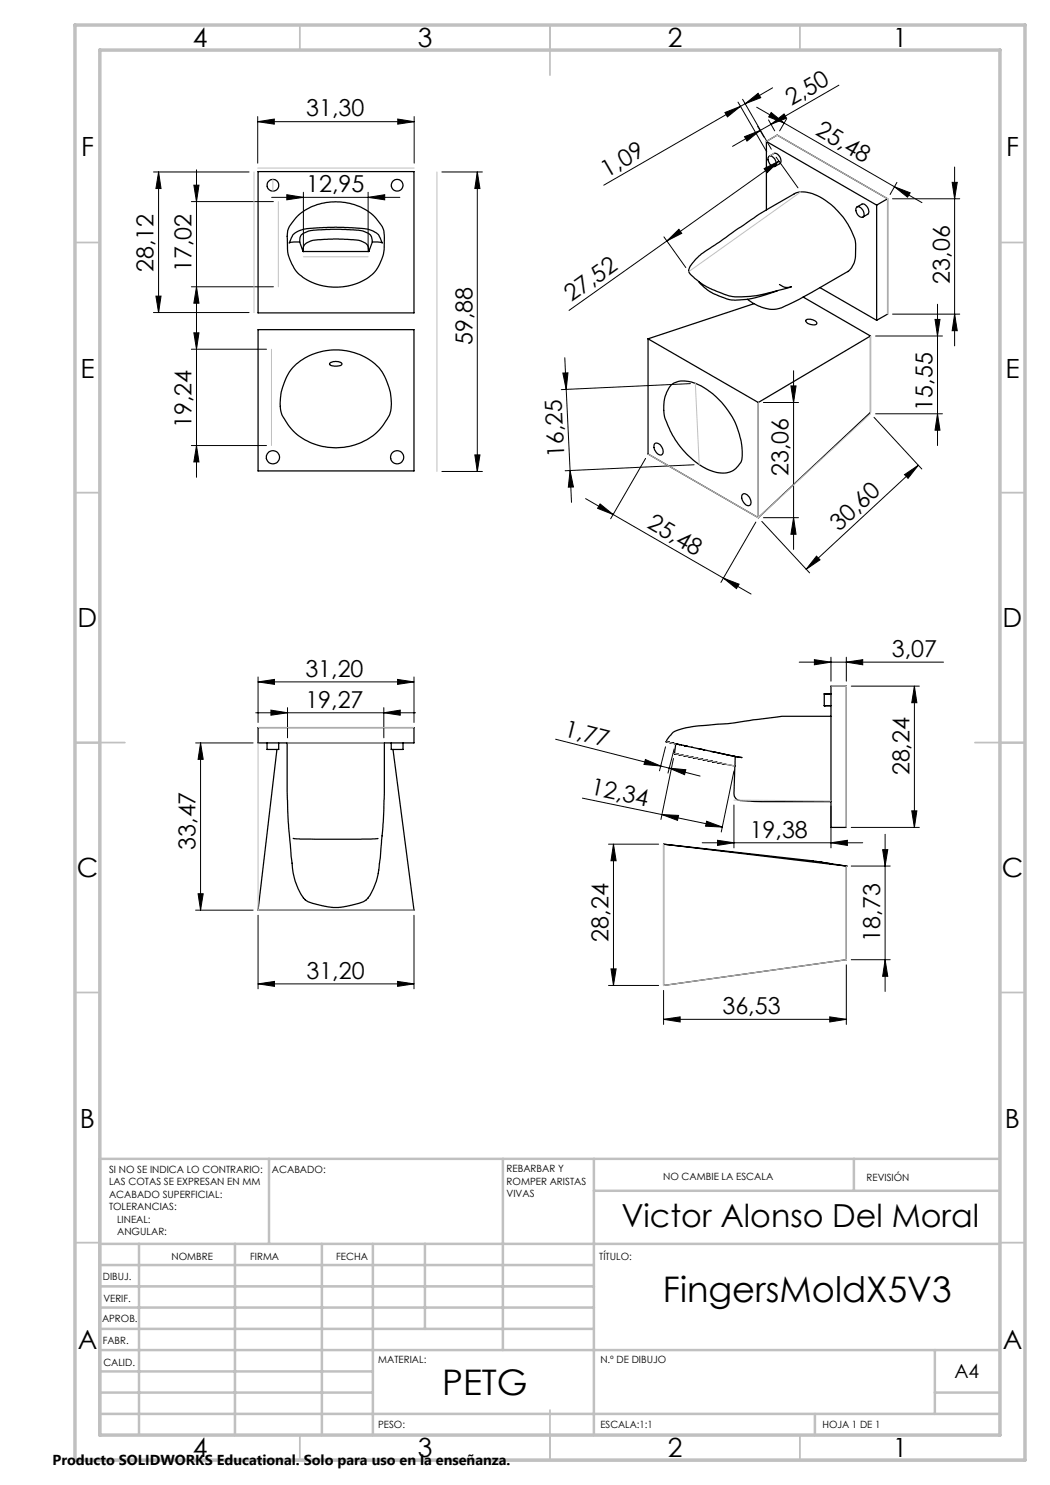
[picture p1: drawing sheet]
<svg xmlns="http://www.w3.org/2000/svg" width="210mm" height="297mm" viewBox="0 0 210 297" stroke-linecap="round" stroke-linejoin="round" font-family="sans-serif">
<g fill="none" stroke="#000" stroke-width=".25">
<path d="M51.6 34.3h31.2v28.3h-31.2zM153.3 28.3l22 12.7M153.3 28.3l2.1-1.3 22.1 12.8M153.3 28.3v13.7M153.7 31.3a1 1 0 0 1 1.4 .8 .66 .66 0 0 1 .1 .9 .66 .66 0 0 1-.8 .2 1.63 1.63 0 0 1-.7-1.9zM153.8 31.3l1-.6a1.36 1.36 0 0 1 1.2 2l-1 .6M177.5 39.8l-2.2 1.2M177.5 39.8v23l-2.2 1.3M59.4 43.4a11.5 11.5 0 0 1 15.8 .3l.5 .6a4.2 4.2 0 0 1 1.2 3.4l-.1 2.2a7.9 7.9 0 0 1-6.4 7.1 11.4 11.4 0 0 1-11.1-2.6 9.4 9.4 0 0 1-1.8-4.5v-2.2a4.7 4.7 0 0 1 1.6-4zM59.9 48.4h-1.2l-.9 .2 .1-.1a3.7 3.7 0 0 1 3.7-2.8l5.4-.3 2.9 .1a11.3 11.3 0 0 1 4.8 .7 2.55 2.55 0 0 1 1.6 2.1l.2 .3-.9-.2h-1.1M59.9 48.4a1.78 1.78 0 0 1 1.7-2.1 11 11 0 0 1 3.6-.4h4.2a7.5 7.5 0 0 1 4.3 .8 1.82 1.82 0 0 1 .8 1.7M59.9 48.4l.7 1.9"/>
<path d="M60.6 50.3h13.2M60.6 50.3a2.11 2.11 0 0 1 2.1-2.3l3.9-.2 2.9 .1a6.4 6.4 0 0 1 3.2 .5l.4 .2a1.89 1.89 0 0 1 .7 1.7M74.5 48.4l-.7 1.9M139.8 56.4l1.8 1.7 2 1a8 8 0 0 0 5.6 .8l2.3-.5 3.9-1.2M155.9 56.9a2.31 2.31 0 0 0 2.4 .5l-4 1.1a16.7 16.7 0 0 1-9 .5l-4-1.7-1.2-.7-1.3-1.1a1.7 1.7 0 0 1-1-1.5 9.5 9.5 0 0 1 4.5-4.6l9.5-6.5 7.1-4.1a5.6 5.6 0 0 1 5 .6 14.7 14.7 0 0 1 7.2 9.1v2.8a4.1 4.1 0 0 1-1.8 3.1l-9.5 5.5-3.4 1.6a7 7 0 0 1-6.8-1.6h-.1M160.6 59.4l13.5 7.8M164 57.5l11.3 6.6M171.4 41.4l1-.6a1.41 1.41 0 0 1 1.3 1.7l-.1 .3-1 .6M171.4 41.4a1.36 1.36 0 0 1 1.2 2 1.36 1.36 0 0 1-1.2-2zM175.3 41v23.1M51.6 65.9h31.2v28.3h-31.2zM59.3 72.8a12.2 12.2 0 0 1 16.8 1.1 10.7 10.7 0 0 1 1.8 9 12.1 12.1 0 0 1-16.4 5.3 10.5 10.5 0 0 1-5.3-6 11.1 11.1 0 0 1 3.1-9.4z"/>
<path d="M66 72.6a1.94 1.94 0 0 1 2.4 .2 2.06 2.06 0 0 1-2.5 0zM129.6 67.8l22.1 12.7M129.6 67.8v23l22.1 12.7M134.3 77a5.2 5.2 0 0 1 5.5 0 15.5 15.5 0 0 1 8.5 15.1 4.1 4.1 0 0 1-5.4 2.3 16.3 16.3 0 0 1-9.6-9.9 7.6 7.6 0 0 1 1-7.5zM150.8 60.7l-21.2 7.1M161.2 64a1.7 1.7 0 0 1 2.2 .7 1.55 1.55 0 0 1-2.1-.3zM174.1 67.2v15.3l-22.4 21M174.1 67.2l-22.4 13.3M130.9 88.8a1.33 1.33 0 0 1 1.7 1.3 .63 .63 0 0 1-.2 .8 .63 .63 0 0 1-.9-.1 1.76 1.76 0 0 1-.6-2zM148.5 98.9a1.33 1.33 0 0 1 1.7 1.4 .68 .68 0 0 1-.4 .8 .68 .68 0 0 1-.9-.4 1.67 1.67 0 0 1-.4-1.8zM151.7 80.5v23M164.9 138.8h1.3z"/>
<path d="M164.9 138.8v2.3M164.9 138.8h.1M166.2 137.2h3.1v28.3h-3.1zM51.6 145.5h31.2v3.1h-31.2zM53.4 148.6v1.3h2.3v-1.3M55.4 149.9l-3.8 32.1h31.2l-4.2-32.1M57.4 148.6l.1 11.3 .1 4.5 .4 3.9a42.2 42.2 0 0 0 1.1 8.2l.8 1.9a4 4 0 0 0 3.7 2.5l3 .6 2.2-.1a17.3 17.3 0 0 0 4.4-1.4l.1-.1a9.4 9.4 0 0 0 2.3-5.2l.5-3.1 .6-7.2 .2-5.8v-10M78.2 148.6v1.3h2.4v-1.3M133.2 148.4h.1M133.2 148.4l15.2 3.1-1.4-.2M133.5 148.4h-.2l1.1 .2-.3-.1M133.5 148.4l.4 .1"/>
<path d="M133.7 148.4l.2 .1M133.9 148.5h.1M134.5 148.6l.1 .1M134.5 148.6l.3 .1M134.6 148.7h.1zM134.6 148.7h.2zM134.9 150.7l12.1 2.5M134.9 150.7l.6 .1h-.2M134.9 150.7h.1M134.9 148.7l.7 .2M134.9 150.7l.3 .1M135.1 148.8l-.2 1.9"/>
<path d="M135.2 148.8h.1M135.3 150.8l.9 .2M135.3 148.8l-.4-.1 1.1 .2h-.1M135.3 148.8h.1M135.6 150.9l3.2 .6M135.6 150.9l3.3 .6-.8-.1M136.2 149h.1M136.7 151.1h.1M136.7 149.1l.8 .2M137.6 151.3h.3M138.4 149.4l.1 .1M138.6 151.5h.2h-.2"/>
<path d="M139.1 151.6l1 .2M139.2 151.6l.7 .2M139.4 151.7l3.4 .7M139.6 149.7l1.2 .3M140.2 151.8l4.4 .9M140.4 151.9l2.8 .6M140.5 151.9l2.6 .5M140.7 150h.2M141.7 152.1h.1M141.7 152.1l2.1 .5M142 152.2l.3 .1M142.2 150.3l4.8 1"/>
<path d="M142.8 152.4l2.3 .5M146.5 151.2l.5 .1M147 153.2l-.2 5.5a1.34 1.34 0 0 0 1.5 1.4l4.2 .2h13.7M147 151.3v1.9M164.9 141.1h1.3zM164.9 141.1h.1M166.2 143.3h-9.8l-5.8 .7a63.6 63.6 0 0 1-9.2 1.1h-1.1a14.7 14.7 0 0 0-5.6 1.3l-.9 1-.6 1M58.6 167.7l4.5 .1h9.1l3.4-.1M132.7 168.8h.1M132.7 168.8v28.3l36.6-5.2v-18.7M132.7 168.8l36.6 4.4M133.1 168.9l29.3 3.3"/>
<path d="M162.4 172.2l1.2 .1M162.4 172.2h.1M163.3 172.3l.4 .1M163.6 172.3l5.7 .9M163.6 172.3l.2 .1M164.1 172.4h.1M164.3 172.4l2.1 .4M164.3 172.4h.1M169.3 173.2h.1"/>
<circle cx="54.6" cy="37" r="1.18"/>
<circle cx="79.4" cy="37" r="1.18"/>
<circle cx="54.6" cy="91.5" r="1.33"/>
<circle cx="79.4" cy="91.5" r="1.32"/>
</g>
<g fill="none" stroke="#000" stroke-width=".2">
<path d="M148.5 19.9l5.8 9.9M154.5 17.6l-5.5 3.1M167.8 17l-13.6 7.9M30.7 34.4h19.1M31.7 34.4l.5 3.3h-1zM31.7 34.4v28.1M38.8 37h1l-.5 3.3zM39.3 34v61.5M51.5 24.3l3.4-.5v1zM51.5 23.3v9.3M51.5 24.3h31.3M54.3 39.5h25.7"/>
<path d="M57.4 38.9l3.3 .6-3.3 .5zM60.7 38.4v12M73.6 39.5l3.3-.6v1.1zM73.6 38.4v12M79.6 23.8l3.2 .5-3.2 .5zM82.8 23.3v9.3M88.4 34.4h8.1M95.5 34.4l.5 3.3h-1zM95.5 34.4v59.9M145 22.5l3.1-1.2-2.6 2.1zM147.6 20.4l5.8 10M148.1 21.3l-27.3 15.7"/>
<path d="M148.9 27.3l3.1-1.2-2.6 2.1zM149 20.7l2.6-2 .6 .8zM149 20.7l-.9 .6M151.3 21.4l33.1 19.1M151.5 25.3l1.3 2.1M152 26.1l-5.5 3.2M152.8 33.7l3-1.5-2.4 2.4zM153.7 24l1.2 2.2M154.2 24.9l2.6-2.1 .5 .8zM154.2 24.9l-2.2 1.2M154.2 22.5l2.6 2.1-3.1-1.2zM155.2 31.4l4.4 6.2"/>
<path d="M155.8 32.2l-42 29.9M157.3 23.7l-1.4 2.5M178.5 39.8h13.4M178.9 37.4l3.1 1.2-.5 .8zM179.4 36.5l-1.4 2.4M190.4 36.5h1.1l-.6 3.3zM190.9 33.4v35.8M31.2 59.2h1l-.5 3.3zM38.3 40.3h16.4M38.3 57.4h16.4M39.3 57.4l.5 3.2h-1zM132.8 47.4l4.4 6.1"/>
<path d="M133.4 48.2l2.4-2.3 .5 .8zM30.7 62.5h19.1M38.3 69.8h15M38.8 66.6h1l-.5 3.2zM112.6 74.6h1l-.4 3.3zM113 71.5l.2 6.4M113.2 77.9l.8 16.2M138.1 76.7l-25.8 1.2M158.2 77.2h1l-.5 3.3zM158.7 74.2v35.7M175.1 67.2h13.4M178.5 62.8h13.4"/>
<path d="M187 63.9h1l-.5 3.3zM187.5 60.9v28.2M190.9 62.8l.6 3.3h-1.1zM38.3 89.1h15M39.3 89.1l.5 3.3h-1zM88.4 94.3h8.1M95 91h1l-.5 3.3zM114 94.1l.7 3.3h-1zM114 94.1l.3 6.4M117.1 99.7l27.6 15.9M129.1 91.7l-7 12M138.8 93l-25.8 1.2"/>
<path d="M152.7 80.5h7M174.8 83.5l9.6 10.3M175.1 82.8h13.4M180.9 94.9l2.8-1.8-2.1 2.6zM183.7 93.1l-22.5 20.8M187.5 82.8l.5 3.2h-1zM120 100.8l2.6 2.1-3.1-1.2zM144.7 115.6l3.1 1.2-.5 .9zM144.7 115.6l5.5 3.2M151.2 104.4l-7 12.1M152.4 104.3l9.5 10.3M152.7 103.5h7"/>
<path d="M158.7 103.5l.5 3.4h-1zM163.3 111.2l.7 .8-2.8 1.9zM51.6 136.4l3.3-.5v1zM51.6 135.4v9.1M51.6 136.4h31.2M79.5 135.9l3.3 .5-3.3 .5zM82.8 135.4v9.1M159.8 132.4h28.9M162.9 131.9l3.3 .5-3.3 .6zM166.2 131.4v4.8M169.3 132.4l3.2-.5v1.1zM169.3 131.4v4.8"/>
<path d="M170.3 137.2h13.6M182.9 137.2l.5 3.3h-1zM182.9 137.2v28.3M39.1 148.6h11.5M40.1 148.6l.5 3.3h-1zM40.1 148.6v33.4M51.2 142.6h31.9M54.2 142l3.3 .6-3.3 .4zM57.5 141.5v6.1M76.8 142.6l3.2-.6v1zM76.8 141.5v6.1M111.1 147.8l21.1 5.4"/>
<path d="M116.5 159.6l28 5.8M129.1 151.9l3.1 1.3-3.4-.3zM132.2 153.2l1.6 .4M133.1 149.4l-1.2 4.8M133.8 153.6l3.4 .3-.3 1zM133.8 153.6l6.2 1.6M134.7 151.7l-2.5 12.2M134.8 149.8l-1.2 4.8M146.8 154.2l-2.5 12.2M39.6 178.7h1l-.5 3.3zM121.7 168.8h10M122.7 168.8l.5 3.4h-1z"/>
<path d="M122.7 168.8v28.3M132.4 162.9l3.3 .2-.2 1zM140.4 168.6h32.1M141.3 164.2l3.2 1.2-3.4-.2zM143.5 168.1l3.3 .5-3.3 .5zM146.8 161v8.6M166.2 168.6l3.3-.5v1zM166.2 161.2v8.4M170.3 165.5h13.6M170.3 173.2h7.7M176.5 169.9h1.1l-.6 3.3zM177 166.9v31.4"/>
<path d="M182.4 162.2h1l-.5 3.3zM39.1 182h11.5M51.6 196.8l3.3-.5v1zM51.6 183.1v14.7M51.6 196.8h31.2M79.5 196.3l3.3 .5-3.3 .5zM82.8 183.1v14.7M121.7 197.1h10M122.2 193.8h1l-.5 3.3zM132.7 198.1v6.8M169.3 193v11.9M170.3 191.9h7.7"/>
<path d="M177 191.9l.6 3.4h-1.1zM132.7 203.9l3.3-.5v1zM132.7 203.9h36.6M165.9 203.4l3.4 .5-3.4 .5z"/>
</g>
<g fill="none" stroke="#c0c0c0" stroke-width=".2">
<path d="M50.8 34.4v28.1M51.5 33.6h31.3M54.6 35.9v2.3M87.4 34.4v59.9M153.3 28.3l2.1-1.3 22.1 12.8v23M154.8 30.7l-1 .6M160.2 38.4l-22.4 15.9M55.7 40.3v17.1M60.7 51.4h12.9M54.3 69.8v19.3M139.1 76.7l.7 16.2M174.1 67.2v15.6l-22.4 20.7"/>
<path d="M129.6 90.8l22.1 12.7M151.7 80.5v23M166.2 137.2h3.1v28.3M51.6 145.5h31.2M51.6 148.6v33.4h31.2M57.5 148.6h19.3M133.3 148.4l1.8 .4M134.9 150.7l12.1 2.5M132.7 168.8v28.3l36.6-5.2v-18.7M146.8 160l19.4 .2"/>
</g>
<g fill="none" stroke="#c0c0c0" stroke-width=".35">
<path d="M60 5v5M110 5v10M160 5v5M15 48.5h5M200 48.5h5M15 98.5h5M200 98.5h5M15 148.5h10M195 148.5h10M15 198.5h5M200 198.5h5M15 248.5h5"/>
<path d="M200 248.5h5M60 287v5M110 282v10M160 287v5"/>
</g>
<g fill="none" stroke="#c0c0c0" stroke-width=".5">
<path d="M53.8 231.8v17M100.6 231.8v38.2M118.8 231.8v55.2M118.8 238.2h81.2M170.8 231.8v6.4M200 231.8h-180v55.2M20 248.8h180M20 257.3h98.8M20 253h98.8M27.8 248.8v38.2M47 248.8v38.2M64.4 248.8v38.2"/>
<path d="M74.6 248.8v38.2M85 248.8v17M20 265.8h98.8M20 261.5h98.8M20 278.5h54.6M20 274.3h54.6M20 270h180M187 278.5h13M187 270v12.8M20 282.8h180M163 282.8v4.2"/>
</g>
<path d="M15 5h190v287h-190zM20 10h180v277h-180z" fill="none" stroke="#c0c0c0" stroke-width=".7"/>
<g fill="#000">
<path d="M51.5 24.3l3.4-.5v1zM79.6 23.8l3.2 .5-3.2 .5zM57.4 38.9l3.3 .6-3.3 .5zM73.6 39.5l3.3-.6v1.1zM51.6 196.8l3.3-.5v1zM79.5 196.3l3.3 .5-3.3 .5zM51.6 136.4l3.3-.5v1zM79.5 135.9l3.3 .5-3.3 .5zM54.2 142l3.3 .6-3.3 .4zM76.8 142.6l3.2-.6v1zM143.5 168.1l3.3 .5-3.3 .5zM166.2 168.6l3.3-.5v1zM162.9 131.9l3.3 .5-3.3 .6zM169.3 132.4l3.2-.5v1.1zM132.7 203.9l3.3-.5v1zM165.9 203.4l3.4 .5-3.4 .5z"/>
<path d="M149 20.7l2.6-2 .6 .8zM145 22.5l3.1-1.2-2.6 2.1z"/>
<path d="M154.2 24.9l2.6-2.1 .5 .8zM148.9 27.3l3.1-1.2-2.6 2.1z"/>
<path d="M152.8 33.7l3-1.5-2.4 2.4zM133.4 48.2l2.4-2.3 .5 .8z"/>
<path d="M154.2 22.5l2.6 2.1-3.1-1.2zM178.9 37.4l3.1 1.2-.5 .8z"/>
<path d="M38.8 37h1l-.5 3.3zM39.3 57.4l.5 3.2h-1zM38.8 66.6h1l-.5 3.2zM39.3 89.1l.5 3.3h-1zM95.5 34.4l.5 3.3h-1zM95 91h1l-.5 3.3zM190.4 36.5h1.1l-.6 3.3zM190.9 62.8l.6 3.3h-1.1zM187 63.9h1l-.5 3.3zM187.5 82.8l.5 3.2h-1zM158.2 77.2h1l-.5 3.3zM158.7 103.5l.5 3.4h-1zM40.1 148.6l.5 3.3h-1zM39.6 178.7h1l-.5 3.3zM182.9 137.2l.5 3.3h-1zM182.4 162.2h1l-.5 3.3zM176.5 169.9h1.1l-.6 3.3zM177 191.9l.6 3.4h-1.1zM122.7 168.8l.5 3.4h-1zM122.2 193.8h1l-.5 3.3z"/>
<path d="M31.2 59.2h1l-.5 3.3zM31.7 34.4l.5 3.3h-1z"/>
<path d="M112.6 74.6h1l-.4 3.3zM114 94.1l.7 3.3h-1z"/>
<path d="M180.9 94.9l2.8-1.8-2.1 2.6zM163.3 111.2l.7 .8-2.8 1.9z"/>
<path d="M120 100.8l2.6 2.1-3.1-1.2zM144.7 115.6l3.1 1.2-.5 .9z"/>
<path d="M129.1 151.9l3.1 1.3-3.4-.3zM133.8 153.6l3.4 .3-.3 1z"/>
<path d="M132.4 162.9l3.3 .2-.2 1zM141.3 164.2l3.2 1.2-3.4-.2z"/>
</g>
<g font-size="7.1">
<text x="132.6" y="260.4">FingersMoldX5V3</text>
<text x="88.4" y="278.9">PETG</text>
</g>
<text font-size="6.3" x="124.3" y="245.3">Victor Alonso Del Moral</text>
<g font-size="5.3">
<text x="38.5" y="9.5">4</text>
<text x="83.5" y="9.5">3</text>
<text x="133.5" y="9.5">2</text>
<text x="178.5" y="9.5">1</text>
<text x="16.2" y="31.2">F</text>
<text x="201.2" y="31.2">F</text>
<text x="16.1" y="75.5">E</text>
<text x="201.1" y="75.5">E</text>
<text x="15.5" y="125.5">D</text>
<text x="200.5" y="125.5">D</text>
<text x="15.4" y="175.5">C</text>
<text x="200.4" y="175.5">C</text>
<text x="16" y="225.5">B</text>
<text x="201" y="225.5">B</text>
<text x="15.5" y="269.7">A</text>
<text x="200.5" y="269.7">A</text>
<text x="38.5" y="291.5">4</text>
<text x="83.5" y="291.5">3</text>
<text x="133.5" y="291.5">2</text>
<text x="178.5" y="291.5">1</text>
</g>
<g font-size="4.7">
<text x="61.2" y="23.3">31,30</text>
<text x="158.3" y="21.3" transform="rotate(-30 158.3 21.3)">2,50</text>
<text x="162.9" y="26.9" transform="rotate(30 162.9 26.9)">25,48</text>
<text x="121.4" y="35.5" transform="rotate(-30 121.4 35.5)">1,09</text>
<text x="61.2" y="38.4">12,95</text>
<text x="30.7" y="54.4" transform="rotate(-90 30.7 54.4)">28,12</text>
<text x="38.3" y="54.4" transform="rotate(-90 38.3 54.4)">17,02</text>
<text x="189.9" y="56.7" transform="rotate(-90 189.9 56.7)">23,06</text>
<text x="114.3" y="60.5" transform="rotate(-35 114.3 60.5)">27,52</text>
<text x="94.5" y="69" transform="rotate(-90 94.5 69)">59,88</text>
<text x="186.5" y="82.1" transform="rotate(-90 186.5 82.1)">15,55</text>
<text x="38.3" y="85.6" transform="rotate(-90 38.3 85.6)">19,24</text>
<text x="112.9" y="91.4" transform="rotate(-93 112.9 91.4)">16,25</text>
<text x="157.7" y="95.2" transform="rotate(-90 157.7 95.2)">23,06</text>
<text x="129.2" y="105.5" transform="rotate(30 129.2 105.5)">25,48</text>
<text x="167.8" y="106.4" transform="rotate(-43 167.8 106.4)">30,60</text>
<text x="178.4" y="131.4">3,07</text>
<text x="61.1" y="135.3">31,20</text>
<text x="61.1" y="141.5">19,27</text>
<text x="112.7" y="147.2" transform="rotate(14 112.7 147.2)">1,77</text>
<text x="181.9" y="155.1" transform="rotate(-90 181.9 155.1)">28,24</text>
<text x="118" y="158.9" transform="rotate(12 118 158.9)">12,34</text>
<text x="149.9" y="167.5">19,38</text>
<text x="39.1" y="170" transform="rotate(-90 39.1 170)">33,47</text>
<text x="121.7" y="188.3" transform="rotate(-90 121.7 188.3)">28,24</text>
<text x="176" y="188.3" transform="rotate(-90 176 188.3)">18,73</text>
<text x="61.3" y="195.7">31,20</text>
<text x="144.5" y="202.8">36,53</text>
</g>
<text font-size="3.9" x="190.9" y="275.5">A4</text>
<text font-size="2.9" x="10.5" y="292.9">Producto SOLIDWORKS Educational. Solo para uso en la enseñanza.</text>
<g font-size="2">
<text x="21.8" y="234.6">SI NO SE INDICA LO CONTRARIO:</text>
<text x="21.8" y="237.1">LAS COTAS SE EXPRESAN EN MM</text>
<text x="21.8" y="239.6">ACABADO SUPERFICIAL:</text>
<text x="54.4" y="234.6">ACABADO:</text>
<text x="101.3" y="234.5">REBARBAR Y</text>
<text x="101.3" y="237">ROMPER ARISTAS</text>
<text x="101.3" y="239.5">VIVAS</text>
<text x="132.6" y="236">NO CAMBIE LA ESCALA</text>
<text x="173.3" y="236.2">REVISIÓN</text>
<text x="21.8" y="242.1">TOLERANCIAS:</text>
<text x="23.4" y="244.6">LINEAL:</text>
<text x="23.4" y="247.1">ANGULAR:</text>
<text x="34.3" y="252">NOMBRE</text>
<text x="50" y="251.9">FIRMA</text>
<text x="67.2" y="251.9">FECHA</text>
<text x="119.9" y="251.9">TÍTULO:</text>
<text x="20.6" y="256.1">DIBUJ.</text>
<text x="20.7" y="260.3">VERIF.</text>
<text x="20.4" y="264.4">APROB.</text>
<text x="20.5" y="268.8">FABR.</text>
<text x="20.7" y="273.1">CALID.</text>
<text x="75.6" y="272.5">MATERIAL:</text>
<text x="120.1" y="272.5">N.º DE DIBUJO</text>
<text x="75.6" y="285.5">PESO:</text>
<text x="120.1" y="285.6">ESCALA:1:1</text>
<text x="164.5" y="285.6">HOJA 1 DE 1</text>
</g>
</svg>
